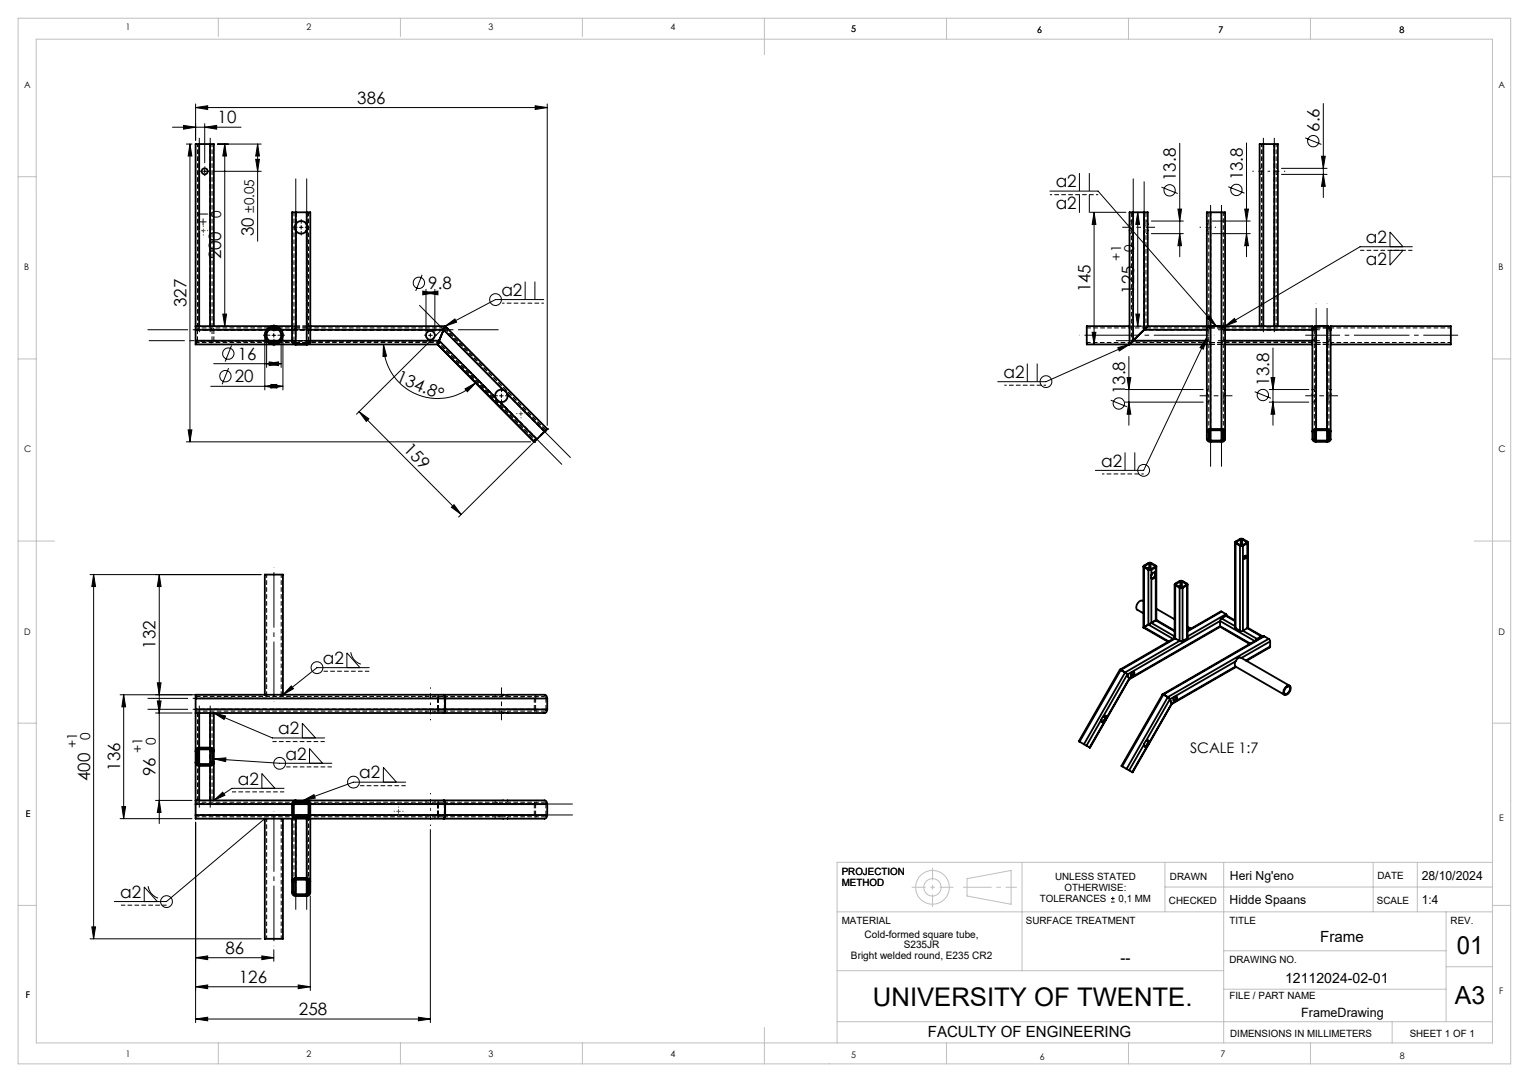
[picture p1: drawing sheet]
<svg xmlns="http://www.w3.org/2000/svg" width="420mm" height="297mm" viewBox="0 0 420 297" stroke-linecap="round" stroke-linejoin="round" font-family="sans-serif">
<g fill="none" stroke="#000" stroke-width=".27" stroke-dasharray="1.3 .6" stroke-linecap="butt">
<path d="M81.2 58.3v3.2M84.2 58.3v3.2M310.8 58.3v3.2M314.8 58.3v3.2M332 58.3v3.2M346 47.8h.5M346.5 46.2h-.5M350.5 47.8h.5M351 46.2h-.5M310.3 64.1h.5M310.8 60.7h-.5M314.8 64.1h.5"/>
<path d="M315.3 60.7h-.5M331.5 64.1h.5M332 60.7h-.5M85.2 93.5h-5M85.2 90.5h-5M120.6 93.5l1.3-3M121.9 90.5l-1.3 3M311.3 93.5h20.2M315.3 89.5h-5M331.5 93.2h.5M332 90.8h-.5M336 93.2h.5"/>
<path d="M336.5 90.8h-.5M360.5 93.2h.5M361 90.5v16.5M361 90.8h-.5M361.5 94v24.1M364.5 94v24.1M365 90.5v16.5M365 93.2h.5M365.5 90.8h-.5M331.5 110.4h.5M332 107v-16.5M332 106.9h-.5"/>
<path d="M332.5 118.1v-24.1M335.5 118.1v-24.1M336 107v-16.5M336 110.4h.5M336.5 106.9h-.5M360.5 110.4h.5M361 106.9h-.5M365 110.4h.5M365.5 106.9h-.5M117 190.7v.5M117 195.2v.5M119.5 191.2v-.5"/>
<path d="M119.5 195.7v-.5M120.4 191.7l.2-.5M120.4 194.7l.2 .5M120.6 195.2l-.2-.5M120.6 191.2l-.2 .5M121.9 191.2l.2 .5M121.9 195.2l.2-.5M122.1 194.7l-.2 .5M122.1 191.7l-.2-.5M122.1 191.7h27.9M122.1 194.7h27.9M136 190.7v.5"/>
<path d="M136 195.2v.5M139.5 191.2v-.5M139.5 195.7v-.5M54.7 210.2v-.5M54.7 205.7v-.5M55.4 205.2v.5M55.4 209.7v.5M57.1 205.7v-.5M57.1 210.2v-.5M57.7 210.2v-.5M57.7 205.7v-.5M117 219.7v.5"/>
<path d="M136 219.7v.5M80.7 223.7h-.5M80.7 220.7h-.5M81 224.1v.6M84.5 224.7v-.6M85.2 223.7h-.5M85.2 220.7h-.5M117 224.2v.5M119.5 220.2v-.5M119.5 224.7v-.5M120.4 223.7l.2 .5M120.4 220.7l.2-.5"/>
<path d="M120.6 220.2l-.2 .5M120.6 224.2l-.2-.5M121.9 224.2l.2-.5M121.9 220.2l.2 .5M122.1 220.7l-.2-.5M122.1 223.7l-.2 .5M136 224.2v.5M139.5 220.2v-.5M139.5 224.7v-.5M150 220.7h-27.9M150 223.7h-27.9M81 241v.5"/>
<path d="M81 245.4v.5M84.5 241.5v-.5M84.5 245.9v-.5"/>
</g>
<g fill="none" stroke="#000" stroke-width=".27" stroke-dasharray="1.3 .6" stroke-dashoffset=".6" stroke-linecap="butt">
<path d="M81.2 63.2v26.8M84.2 63.2v26.8M314.8 63.2v26.8M120.4 94h-36.2M149.4 83.2h-11.5M314.3 90.5h17.2M361.5 94.5v26.8M364.5 94.5v26.8M287.3 105.7h-11.4M332 107v1.2M332 110.3v-1.2M336 108.2v-1.2"/>
<path d="M336 109.1v1.2M361 107v1.2M361 110.3v-1.2M365 108.2v-1.2M365 109.1v1.2M314.2 130.1h-11.5M332.5 121.3v-26.8M335.5 121.3v-26.8M53.7 194.7h66.7M53.7 191.7h66.7M120.2 191.7l.1-.7 .3-.3M120.2 194.7l.1 .7 .3 .3"/>
<path d="M120.4 191.7h26.7M120.4 194.7h26.7M120.6 195.7l-.3-.4-.1-.6M120.6 190.7l-.3 .4-.1 .6M136.1 191.2h1.2M137.3 195.2h-1.2M138.2 195.2h1.2M139.4 191.2h-1.2M120.6 219.7l-.3 .3-.1 .7M120.2 223.7l.1 .6 .3 .4M120.2 220.7l.1-.7 .3-.3M120.4 220.7h-66.7"/>
<path d="M120.4 223.7h-66.7M120.6 224.7l-.3-.4-.1-.6M136.1 220.2h1.2M137.3 224.2h-1.2M138.2 224.2h1.2M139.4 220.2h-1.2M147.1 223.7h-26.7M147.1 220.7h-26.7M80.7 241.9v-17.2M84.7 241.9v-17.2"/>
</g>
<path d="M310.8 61.5v1.7M314.8 63.2v-1.7M332 61.5v1.7" fill="none" stroke="#000" stroke-width=".27" stroke-dasharray="1.3 .6" stroke-dashoffset=".9" stroke-linecap="butt"/>
<g fill="none" stroke="#000" stroke-width=".27" stroke-dasharray="1.3 .6" stroke-dashoffset=".7" stroke-linecap="butt">
<path d="M301.7 53.4h-13.3M314.3 58.3v32.2M120.4 94l26.7 26.9M310.8 94h20.7M147.1 120.9l-26.7-26.9M53.7 191.7h66.5M53.7 194.7h66.5M120.2 191.7h26.6M120.2 194.7h26.6M146.8 194.7a.89 .89 0 0 0 .7 1M147.5 190.7a.89 .89 0 0 0-.7 1M120.2 220.7h-66.5"/>
<path d="M120.2 223.7h-66.5M146.8 223.7h-26.6M146.8 220.7h-26.6M146.8 220.7a.89 .89 0 0 1 .7-1M147.5 224.7a.89 .89 0 0 1-.7-1"/>
</g>
<g fill="none" stroke="#000" stroke-width=".27" stroke-dasharray="1.3 .6" stroke-dashoffset=".5" stroke-linecap="butt">
<path d="M81.2 63.2v30.8M84.2 63.2v30.8M310.8 63.2v30.8M53.7 93.5h66.9M81.2 89.5h-1M85.2 89.5h-1M120.2 94.5l.4-1M120.6 93.5l-.4 1M120.6 93.5h-66.9M121.9 90.5l.4-1M121.9 90.5l16.3 16.5M122.3 89.5l-.4 1"/>
<path d="M138.2 107l-16.3-16.5M146.8 121.3l.7-.7M81.2 245.9v-21.2M84.2 245.9v-21.2"/>
</g>
<path d="M80.7 58.3v35.2M84.7 58.3v35.2M311.3 58.3v35.2M81.2 94h-27.5M81.2 90h-27.5M298.5 94h12.3M81.2 220.2h-27.5M81.2 224.2h-27.5" fill="none" stroke="#000" stroke-width=".27" stroke-dasharray="1.3 .6" stroke-dashoffset=".2" stroke-linecap="butt"/>
<g fill="none" stroke="#000" stroke-width=".27" stroke-dasharray="1.3 .6" stroke-dashoffset="-.1" stroke-linecap="butt">
<path d="M81.2 63.2v26.3M84.2 63.2v26.3M332 63.2v26.3M53.7 90.5h68.2M121.9 90.5h-68.2M122.1 90l27.9 28.1M314.8 90h16.7M361.5 90v28.1M364.5 90v28.1M150 118.1l-27.9-28.1M332.5 118.1v-28.1M335.5 118.1v-28.1"/>
<path d="M53.7 191.2h68.2M53.7 195.2h68.2M121.9 220.2h-37.7M121.9 224.2h-37.7M81.2 241.4v-16.7M84.2 241.4v-16.7"/>
</g>
<g fill="none" stroke="#000" stroke-width=".27" stroke-dasharray="1.3 .6" stroke-dashoffset=".3" stroke-linecap="butt">
<path d="M81.2 58.3v31.2M84.2 58.3v31.2M332.5 58.3v31.2M335.5 58.3v31.2M336 58.3v31.2M73.9 93.5h-.7M73.9 90.5h-.7M77.2 93.5h-.6M77.2 90.5h-.6M123 90.3l27.3 27.5M365.5 94h33M398.5 90h-33"/>
<path d="M332 118.5v-10.3M336 118.5v-10.3M361 108.2v10.3M365 108.2v10.3M73.2 157.7v33M77.2 190.7v-33M139.4 191.2h10.2M139.4 195.2h10.2M147.1 194.7l.4 .5M147.5 191.2l-.4 .5M149.6 195.2l.4-.5M150 191.7l-.4-.5"/>
<path d="M73.2 224.7v33M147.1 220.7l.4-.5M147.5 224.2l-.4-.5M149.6 220.2l.4 .5M149.6 220.2h-10.2M149.6 224.2h-10.2M150 223.7l-.4 .5M77.2 257.7v-33"/>
</g>
<g fill="none" stroke="#000" stroke-width=".27" stroke-dasharray="1.3 .6" stroke-dashoffset=".4" stroke-linecap="butt">
<path d="M54.2 39.5v50M54.7 39.5v50M57.7 39.5v50M58.2 39.5v50M346.5 39.5v50M347 39.5v50M350 39.5v50M350.5 39.5v50M54.2 93.5l.2 .4 .3 .1M54.7 90l-.3 .2-.2 .3M57.7 94l.4-.1 .1-.4M58.2 90.5l-.1-.3-.4-.2"/>
<path d="M80.7 90.5l.2-.3 .3-.2M80.7 93.5l.2 .3 .3 .2M81.2 94l-.3-.2-.2-.3M81.2 90l-.3 .2-.2 .3M84.2 90l.4 .1 .1 .4M84.2 94l.4-.1 .1-.4M84.7 93.5l-.1 .4-.4 .1M84.7 90.5l-.1-.3-.4-.2M332 90.5l.2-.3 .3-.2M332 93.5l.2 .4 .3 .1M332.5 94l-.3-.1-.2-.4M332.5 90l-.3 .2-.2 .3"/>
<path d="M335.5 90l.4 .2 .1 .3M335.5 94l.4-.1 .1-.4M336 93.5l-.1 .4-.4 .1M336 90.5l-.1-.3-.4-.2M361 93.5l.2 .4 .3 .1M361 90.5l.2-.3 .3-.2M361.5 90l-.3 .2-.2 .3M361.5 94l-.3-.1-.2-.4M364.5 94l.4-.1 .1-.4M364.5 90l.4 .2 .1 .3M365 90.5l-.1-.3-.4-.2M365 93.5l-.1 .4-.4 .1"/>
</g>
<g fill="none" stroke="#000" stroke-width=".27" stroke-dasharray="1.3 .6" stroke-dashoffset=".8" stroke-linecap="butt">
<path d="M53.7 93.5a1 1 0 0 0 1 1M54.7 89.5a1 1 0 0 0-1 1M57.7 94.5a1 1 0 0 0 1-1M58.7 90.5a1 1 0 0 0-1-1M80.2 90.5a1 1 0 0 1 1-1M81.2 89.5a1 1 0 0 0-1 1M84.2 89.5a1 1 0 0 1 1 1M85.2 90.5a1 1 0 0 0-1-1M331.5 93.5a1 1 0 0 0 1 1M332.5 94.5a1 1 0 0 1-1-1M335.5 94.5a1 1 0 0 0 1-1M336.5 93.5a1 1 0 0 1-1 1"/>
<path d="M360.5 93.5a1 1 0 0 0 1 1M361.5 94.5a1 1 0 0 1-1-1M364.5 94.5a1 1 0 0 0 1-1M365.5 93.5a1 1 0 0 1-1 1M147.5 120.6l1-1.1M53.7 191.7h68.4M53.7 194.7h68.4M122.1 220.7h-68.4M122.1 223.7h-68.4"/>
</g>
<g fill="none" stroke="#000" stroke-width=".27" stroke-dasharray="1.3 .6" stroke-dashoffset=".1" stroke-linecap="butt">
<path d="M388 68.7h-14.4M54.2 90.5v3M58.2 93.5v-3M58.7 93.5v-3M81.2 90h3M81.2 89.5h3M81.2 94h3M84.2 94h-3M84.2 89.5h-3M84.2 90h-3M120.6 93.5l15.5 15.6M314.8 90h-16.3"/>
<path d="M332.5 90h3M332.5 94.5h3M332.5 94h3M335.5 94h-3M335.5 94.5h-3M335.5 90h-3M336.5 90h24M336.5 90.5h24M336.5 94h24M336.5 93.5h24M361.5 94.5h3M361.5 94h3"/>
<path d="M361.5 90h3M364.5 90h-3M364.5 94h-3M364.5 94.5h-3M136.1 109.1l-15.5-15.6M137.3 110.3l10.2 10.3M139.4 108.2l10.2 10.3M149.6 118.5l-10.2-10.3M147.5 120.6l-10.2-10.3M101.4 184.3h-12.5M120.2 194.7v-3M120.2 191.7v3"/>
<path d="M120.4 194.7v-3M120.4 191.7v3M121.9 191.2h16.3M121.9 195.2h16.3M122.1 191.7v3M122.1 194.7v-3M146.8 191.7v3M147.1 191.7v3M150 194.7v-3M54.2 219.7v-10.5M54.2 206.2v-10.5M54.7 219.7v-24"/>
<path d="M57.7 219.7v-24M58.2 219.7v-10.5M58.2 206.2v-10.5M78.1 217.4h-14.4M89.2 203.6h-14.3M91.2 210.5h-12.6M111.4 215.7h-12.5M120.2 220.7v3M120.2 223.7v-3M120.4 220.7v3M120.4 223.7v-3M122.1 223.7v-3"/>
<path d="M122.1 220.7v3M138.2 220.2h-16.3M138.2 224.2h-16.3M146.8 223.7v-3M147.1 223.7v-3M150 220.7v3M45.8 248.5h-12.6"/>
</g>
<g fill="none" stroke="#000" stroke-width=".5">
<path d="M54.7 39.5h-1v50M54.7 39.5h3M54.7 39.5v50M57.7 39.5h1v50M57.7 39.5v50M347 39.5h-1v50M347 39.5v50M347 39.5h3M350 39.5h1v50M350 39.5v50M81.2 58.3v36.2a1.02 1.02 0 0 1-1-1M81.2 58.3h-1v35.2"/>
<path d="M81.2 58.3h3M84.2 58.3v36.2a1.02 1.02 0 0 0 1-1M84.2 58.3h1v35.2M311.3 58.3h-1v36.2l1-1M311.3 58.3v35.2M311.3 58.3h3M314.3 58.3h1v31.2M314.3 58.3v32.2M332.5 58.3h-1v31.2M332.5 58.3h3M332.5 58.3v59.5M335.5 58.3h1v31.2"/>
<path d="M335.5 58.3v59.5M53.7 93.5v1h66.5M53.7 89.5v1M53.7 89.5h26.5M53.7 93.5h19.5M53.7 90.5h19.5M53.7 90.5v3M73.9 93.5h2.7M73.9 90.5h2.7M77.2 93.5h3M77.2 90.5h3M85.2 89.5h37.1"/>
<path d="M85.2 93.5h35.4M85.2 90.5h36.6M120.2 94.5l26.6 26.8M120.6 93.5l-.4 1M120.6 93.5l15.5 15.6M121.8 90.5l16.4 16.5M121.8 90.5l-1.2 3M122.3 89.5h.1M122.3 89.5l-.5 1M122.3 89.5l.7 .8M122.3 89.5l28 28.3M310.3 89.5h-11.8v5h33"/>
<path d="M311.3 93.5h20.2M314.3 90.5l-3 3M314.3 90.5h17.2M315.3 89.5l-1 1M315.3 89.5h16.2M331.5 89.5v1M331.5 89.5h1M331.5 90.5v30.1a.96 .96 0 0 0 1 .7h3a.88 .88 0 0 0 1-.7v-30.1M332.5 89.5a1.02 1.02 0 0 0-1 1M332.5 89.5h3M335.5 89.5h1M335.5 89.5a.96 .96 0 0 1 1 1"/>
<path d="M336.5 89.5v1M336.5 89.5h9.5M336.5 94.5h24M336.5 93.5h24M336.5 90.5h24M346 89.5h1M347 89.5h3M350 89.5h1M351 89.5h9.5v1M360.5 90.5v30.1a.96 .96 0 0 0 1 .7h3a.88 .88 0 0 0 1-.7v-30.1M361.5 89.5a1.02 1.02 0 0 0-1 1M361.5 89.5h3"/>
<path d="M361.5 89.5v28.3M364.5 89.5a.96 .96 0 0 1 1 1M364.5 89.5a1.02 1.02 0 0 1 1 1M364.5 89.5v28.3M365.5 90.5v-1h33v5h-33M136.1 109.1a1.81 1.81 0 0 0 1.2 1.2M137.3 110.3l10.2 10.3M138.2 107a1.62 1.62 0 0 1 1.2 1.2M138.2 107a1.72 1.72 0 0 0-2.1 2.1M139.4 108.2a1.7 1.7 0 0 1-2.1 2.1M139.4 108.2l10.2 10.3M149.6 118.5h.1"/>
<path d="M149.6 118.5l-2.1 2.1M150.3 117.8h.1M150.3 117.8l-.7 .7M332.5 117.8a.96 .96 0 0 0-1 .7M332.5 118.1l-.5 .3v2.2l.5 .3M332.5 118.1v2.8M332.5 117.8h3M332.5 118.1h3M335.5 117.8a.88 .88 0 0 1 1 .7M335.5 118.1l.5 .3v2.2l-.5 .3M335.5 118.1v2.8M361.5 117.8a.96 .96 0 0 0-1 .7"/>
<path d="M361.5 118.1l-.5 .3v2.2l.5 .3M361.5 117.8h3M361.5 118.1h3M361.5 118.1v2.8M364.5 117.8a.88 .88 0 0 1 1 .7M364.5 118.1l.5 .3v2.2l-.5 .3M364.5 118.1v2.8M146.8 121.3h.1M147.5 120.6l-.7 .7M332.5 120.9h3M361.5 120.9h3M314.1 155.5v16.8"/>
<path d="M314.3 155.7l-.2-.2 .1-.2 1.5-.9 1.8 .9 .1 .2-.1 .2M314.3 155.7v16.5M314.3 155.7l1.2 .7M314.4 155.4v.2M314.4 155.6l1.3 .7M315.2 156l.5 .2M315.4 156l.1 .2M315.5 156.4h.8M315.5 156.4v15M315.7 154.7h.4M315.7 156.3h.4M315.7 156.2v.1"/>
<path d="M315.7 154.7l-1.3 .7M315.7 154.7v1.5M316.1 154.7l1.2 .7M316.1 154.7v1.6M316.3 157.9v.8M316.3 156.4v1.5M316.3 158.7v12.3M317.3 157.1h.1M317.3 155.4v.2M317.3 157.9l-.5 .7-.5 .1M317.3 157.1v.8M317.3 155.6l-1.2 .7"/>
<path d="M317.5 157.2a.81 .81 0 0 0-1.2 .7M317.5 157.2v.8M317.5 158l-.4 .6a.51 .51 0 0 1-.8 .1M317.5 155.7l-1.2 .7M317.5 155.7v1.5M317.5 158v12.3M317.6 155.5v14.7M324.2 159.6h.5M324.2 159.6l-1.2 .7M324.2 159.6v1.5M324.7 159.6l1.2 .7M324.7 159.6v1.7"/>
<path d="M339.2 148.9v23.4l.2 .1M339.4 149.1l-.2-.2 .1-.2 1.6-.9 1.8 .9 .1 .2-.2 .2M339.4 149.1l1.2 .7M339.4 149.1v23.3M339.6 148.8v.2M339.6 149l1.2 .7M340.6 149.8h.8M340.6 149.8v23.3M340.8 149.7h.4M340.8 148.1h.4M340.8 148.1l-1.2 .7M340.8 148.1v1.6"/>
<path d="M341.2 148.1l1.2 .7M341.2 148.1v1.6M341.4 149.8v23.3M341.9 152.6h.1a.36 .36 0 0 1 .4 .3 .36 .36 0 0 1-.3 .4 .31 .31 0 0 1-.5-.1 .31 .31 0 0 1 .2-.5zM342.1 152.5v.4l-.4 .4M342.4 148.8v.2M342.4 149l-1.2 .7M342.6 149.1l-1.2 .7M342.6 149.1v23.3M342.8 148.9v23.4l-.2 .1M314.1 165a1.45 1.45 0 0 0-2 1.5l.2 .9 1.8 .9M314.1 172.3l6.8 3.9"/>
<path d="M314.3 172.2l-.2 .1M314.3 172.2l6.7 3.9M315.5 171.4l-1.2 .8M315.5 171.4l6.8 4M316.3 171l-.8 .4M316.3 171l6.4 3.7M317.5 170.3l5.2 3M317.5 170.3l-1.2 .7M317.6 170.2l-.1 .1M317.6 170.2l5.1 2.9M317.6 167.1l5.1 2.9M322.7 174.9l-.2 .4"/>
<path d="M322.7 160.4v14.6l.1 .3M322.7 175.1l-15.1 8.7M322.8 160.7l-.1-.4 1.5-.9 .6 .1 1.3 .7 .1 .2-.1 .3M322.8 160.7l1.2 .7M322.8 160.7v14.6M322.8 175.3l1.2 .6M322.8 175.3l-14.9 8.6M323 160.3v.2M323 160.5l1.2 .8h.5M323.8 161l.4 .1M324 161.4h.8M324 175.9h.8"/>
<path d="M324 161l.1 .1M324 161h.1M324 161.4v14.5M324 175.9l-14.9 8.7M324.2 161.1l.1 .2M324.8 161.4v14.5M325.9 160.3v.2M325.9 160.5l-1.2 .8M326.1 160.7l-1.3 .7M326.1 160.7v14.6M326.1 175.3l-1.3 .6M326.2 160.4v14.7l-.1 .2"/>
<path d="M326.2 172l.9 .6M326.7 172.8l-.5 .3M327.1 172.6l-.9 .3M335.1 171.9l.1 .2 8.1 4.7M335.1 170.5v1.4M335.1 170.5l9.6 5.5M335.1 171.9l8.4 4.8M335.1 170.5l-25.5 14.7M335.1 171.9l-24.9 14.4M335.2 172l-25 14.5M335.6 169.8l-.5 .7M335.6 167.9l-.3-.1-9.1 5.3"/>
<path d="M335.6 167.9l1.2 .7M335.6 169.8l3.6 2.1M335.6 167.9l-9.4 5.4M336.8 169h.2l2.2 1.3M336.8 168.6l.3 .5M336.8 169l-1.2 .8M336.8 169l2.4 1.5M336.8 168.6l-10.6 6.1M339.4 172.4l1.2 .7M340.6 173.1h.8M341.4 173.1l3.9 2.3M342.6 172.4l-1.2 .7"/>
<path d="M342.6 172.4l3.9 2.3M342.8 172.3l3.9 2.3M345.3 175.4l-.4 .5M345.3 175.6l-.2 .1M345.3 175.6h.1M346.5 174.7h.3M346.5 174.7l-1.2 .7M346.5 174.9l-1.2 .7M346.5 174.9h.1M346.6 174.9h-.1M347.3 174.7l-.3-.1-27.7 16M347.3 174.7l-27.7 15.9"/>
<path d="M347.3 174.7l1.2 .7M348.5 175.4l.4 .7M348.5 175.4l-27.7 15.9M348.9 177.4l-.1 .3-6.4 3.7M348.9 176.1v1.3M348.9 176.1l-7.9 4.5M348.9 177.4l-6.7 3.9M53.7 191.7v-1h95.9a.94 .94 0 0 1 .7 1M53.7 194.7v1M53.7 195.7h1M53.7 191.7v3M53.7 195.7v24"/>
<path d="M53.7 191.7h96.6M53.7 194.7h96.6M54.7 195.7v9.5M54.7 195.7h3M57.7 195.7h1M57.7 195.7v9.5M58.7 195.7v24M72.7 190.7v-33h5v33M121.8 190.7l.3 .2 .2 .8-.2-.7zM122.3 191.7v3.2l-.2 .6-.3 .2M150.3 194.7a.87 .87 0 0 1-.7 1h-90.9M150.3 191.7v3"/>
<path d="M302.5 197.5v.2a.47 .47 0 0 0 .3 .5 .47 .47 0 0 0 .6-.2M302.5 197.5l-4.1 7.2M303 196.7l-.5 .8M303 196.7l.2-.1a.47 .47 0 0 1 .6-.1 .47 .47 0 0 1 .1 .7M303.4 198l-4.1 7.2M303.6 196.5l.1 .6-.2 .5-.5 .5h-.4M303.7 196.9l-.6 1.1M303.9 197.2l-.5 .8M307.9 183.9h-.3l-11.3 19.6 .2 .1M307.9 183.9l-11.4 19.7M307.9 183.9l1.2 .7M309.1 184.6l.5 .6"/>
<path d="M309.1 184.6l-11.4 19.7M309.6 185.2l-6.6 11.5M309.6 185.2l.6 1.1M310.2 186.3v.2M310.2 186.5l-10.9 18.7M310.2 186.3l-6.3 10.9M310.9 184.6a.43 .43 0 0 1 .7-.1 .43 .43 0 0 1-.1 .7 .49 .49 0 0 1-.5 .5 .49 .49 0 0 1-.5-.4 .49 .49 0 0 1 .3-.6zM311.3 184.4v.7l-.6 .5M319.3 190.6h.3M319.3 190.6l-11.3 19.7 .3 .1M319.6 190.6l1.2 .7M319.6 190.6l-11.3 19.8"/>
<path d="M320.8 191.3l.5 .6M320.8 191.3l-11.3 19.8M321.3 191.9l.6 1.2M321.3 191.9l-6.6 11.5M321.9 193.1v.1M321.9 193.2l-10.9 18.7M321.9 193.1l-6.3 10.8M322.6 191.4a.45 .45 0 0 1 .7-.1 .45 .45 0 0 1-.2 .7v.2a.45 .45 0 0 1-.8 .1 .45 .45 0 0 1 .2-.7zM323.1 191.2l-.1 .6-.6 .5M339.4 181.5l-18.1 10.4M339.4 182.9l-17.5 10.2M339.5 183.1l-17.6 10.1"/>
<path d="M353.2 188.5a.77 .77 0 0 1 1.2-.2 .77 .77 0 0 1 .1 1.1l-.6 .9a.79 .79 0 0 1-1.1 .4 .79 .79 0 0 1-.2-1.2zM353.3 188.7l.1-.1a.61 .61 0 0 1 .9 .1 .61 .61 0 0 1-.1 .8l-.6 .9a.57 .57 0 0 1-.8-.1 .57 .57 0 0 1 0-.8zM354.3 188.2l-13.4-7.7a1.66 1.66 0 0 0-1.4 2.5l13.3 7.7M53.7 209.2a.96 .96 0 0 0 1 1M53.7 219.7h1M53.7 219.7v1M54.7 205.2a1.02 1.02 0 0 0-1 1M54.7 205.7l-.5 .4v3.2l.5 .4M54.7 205.7v4M54.7 210.2v9.5M54.7 219.7h3M54.7 205.2h3"/>
<path d="M54.7 210.2h3M54.7 209.7h3M54.7 205.7h3M57.7 205.7l.5 .5v3l-.1 .4-.4 .1M57.7 205.2a1.09 1.09 0 0 1 1 1M57.7 219.7h1M57.7 205.7v4M57.7 210.2v9.5M58.7 209.2a1.02 1.02 0 0 1-1 1M58.7 219.7h90.9a.94 .94 0 0 1 .7 1M81.2 219.7a1.02 1.02 0 0 0-1 1M84.2 219.7a1.02 1.02 0 0 1 1 1"/>
<path d="M121.8 219.7l.3 .2 .2 .6v3.2M296.5 203.6l1.2 .7M297.7 204.3l.7 .4M298.4 204.7l.9 .5M308.3 210.4l1.2 .7M309.5 211.1l.7 .4M310.2 211.5l.8 .4M314.3 204.3a.49 .49 0 0 0 .2 .7 .49 .49 0 0 0 .6-.2M314.3 204.3l-4.1 7.2M314.7 203.4l-.4 .9M314.7 203.4a.51 .51 0 0 1 .7-.1 .51 .51 0 0 1 .2 .6M315.1 204.8l-4.1 7.1"/>
<path d="M315.3 203.2a1.27 1.27 0 0 1-.9 1.7M315.5 203.7l-.7 1.1M315.6 203.9l-.5 .9M53.7 223.7v1h26.5M53.7 220.7v3M53.7 220.7h26.5M53.7 223.7h26.5M72.7 224.7v33h5v-33M80.2 224.7v20.3a.97 .97 0 0 0 1 1h3a.96 .96 0 0 0 1-1v-20.3M80.2 224.7h1M80.2 223.7a.97 .97 0 0 0 1 1M80.2 220.7v3"/>
<path d="M80.7 223.7l.4 .5h3.2l.4-.5M80.7 220.7l.2-.3 .3-.2h3l.4 .2 .1 .3M80.7 220.7v3M80.7 220.7h4M80.7 223.7h4M81.2 224.7v16.3M81.2 224.7h3M84.2 224.7h1M84.2 224.7v16.3M84.7 220.7v3M85.2 223.7a.96 .96 0 0 1-1 1M85.2 220.7v3"/>
<path d="M85.2 220.7h65.1M85.2 223.7h65.1M122.3 223.7l-.2 .8-.3 .2 .3-.2zM150.3 223.7a.87 .87 0 0 1-.7 1h-64.4M150.3 220.7v3M81.2 241a.97 .97 0 0 0-1 1M81.2 241.5l-.3 .1-.2 .4v3l.2 .3 .3 .2M81.2 241.5v4M81.2 241h3M81.2 245.5h3M81.2 241.5h3M84.2 241a.96 .96 0 0 1 1 1"/>
<path d="M84.2 241.5l.4 .1 .1 .4v3l-.1 .3-.4 .2M84.2 241.5v4"/>
<circle cx="56.2" cy="47" r=".82"/>
<circle cx="82.7" cy="62.4" r="1.72"/>
<circle cx="75.2" cy="92" r="2.01"/>
<circle cx="75.2" cy="92" r="2.51"/>
<circle cx="118.2" cy="92" r="1.23"/>
</g>
<path d="M122.1 90h-37.9" fill="none" stroke="#000" stroke-width=".27" stroke-dasharray="1.3 .6" stroke-dashoffset="-.2" stroke-linecap="butt"/>
<g fill="none" stroke="#000" stroke-width=".27">
<path d="M47.4 34.9h18.8M50.4 34.4l3.3 .5-3.3 .6zM51.2 39.5h1.5M52.2 39.5l.5 3.3h-1zM52.2 39.5v81.8M53.7 29.5l3.3-.5v1.1zM53.7 28.5v10M53.7 29.5h96.6M56.2 34.9l3.3-.5v1.1zM56.2 33.9v10.8M59.7 39.5h12.1M61.7 39.5l.5 3.3h-1z"/>
<path d="M61.7 39.5v50M70.8 39.5l.5 3.3h-1.1zM70.8 39.5v26.7M147 29l3.3 .5-3.3 .6zM150.3 28.5v88.3M324.1 39.3v31.2M342.4 39.2v31.3M358.5 37.8l4.5 1.8M363.5 28.4v25.8M55.7 47h1M56.2 46.5v1M58.6 47h13.2"/>
<path d="M70.2 43.7h1.1l-.5 3.3zM288.4 52.5h13.2l32.5 37M296.5 47.5v5M296.5 53.4v5M299.2 47.5v5M299.2 53.4v5M299.5 58.3h9.8M300.5 58.3l.5 3.3h-1zM300.5 58.3v36.2M312.5 58.3l.5 3.3h-1zM312.5 58.3v31.2M319.1 51.4l4.4 1.7"/>
<path d="M323.6 57.4h1l-.5 3.3zM337.4 51.3l4.4 1.7M341.9 57.4h1l-.5 3.3zM352 47.9h12.5M352 46.2h12.5M363 42.9h1l-.5 3.3zM363.5 47.9l.5 3.2h-1zM82.2 62.4h1M82.7 61.9v1M116 75.4l-1.8 4.5M116.1 79.9l3.4 .5-3.4 .5zM117 79.4v11.6"/>
<path d="M119.5 79.4v11.6M144.3 77.3v4.9M146.9 77.3v4.9M316.3 64.1h8.7M316.3 60.7h8.7M324.1 64.1l.5 3.3h-1zM333 64.1h10.4M333 60.7h10.4M342.4 64.1l.5 3.3h-1zM381.8 67.7v-4l3.6 4M381.8 68.7h3.6l-3.6 4.1zM387.9 67.7h-14.3l-37.1 21.8"/>
<path d="M58.7 99.8h18.5M59.7 89.5h3M61.2 86.2h1l-.5 3.3zM63.6 94.8l-1.8 4.5M72.7 93v14M73.2 99.8l3.3-.5v1.1zM73.2 93v7.9M73.9 99.3l3.3 .5-3.3 .6zM74.7 92h1M75.2 91.5v1M77.2 93v7.9M77.7 93v14"/>
<path d="M105.3 94.5l.9 3.3-1 .1zM105.3 94.5a14.9 14.9 0 0 0 9.2 13.7 14.9 14.9 0 0 0 16.2-3.1M117 80.4l3.3-.5v1zM117 80.4h2.5M117.7 92h1M118.2 91.5v1M121.6 90.2l-23.7 23.5M122.3 89.5l2.7-1.9 .4 .8zM149.4 82.2h-13.3l-13.8 7.3M282.2 99.8v5M284.9 99.8v5M299.5 94.5h9.8"/>
<path d="M300 91.2h1l-.5 3.3zM307.1 95.4l3.2-.9-2.9 1.8zM310.1 97.9v18.8M310.3 94.5l-23 10.3h-13.2M311.5 89.5h2.8M312 86.2h1l-.5 3.3zM331.5 87.4l.8-.7 1.8 2.8zM331.5 92.6l-.9 3.2-1-.4zM331.5 92.6l-17.4 36.5h-13.2M336.5 89.5l2.6-2.1 .5 .9zM349.7 95.5v21.2M51.7 118h1l-.5 3.3z"/>
<path d="M57.9 106h19.8M62.8 101l-1.8 4.5M72.7 106l3.3-.5v1zM74.4 105.5l3.3 .5-3.3 .5zM98.6 113l2.7 2-.7 .7zM98.6 113l28.1 28.2M127.7 106.7l3-1.6-2.3 2.4zM137.2 108.7h1M137.7 108.2v.9M149.6 118.5l-23.6 23.4M305.1 109.9l4.5 1.8M309.1 110.4h21.4"/>
<path d="M309.1 106.9h21.4M309.6 103.6h1l-.5 3.3zM310.1 110.4l.5 3.3h-1zM344.7 107.5l4.4 1.8M348.7 110.4h10.8M348.7 106.9h10.8M349.1 103.6h1.1l-.5 3.3zM349.7 110.4l.5 3.3h-1.1zM51.2 121.3h94.6M124 139.2l.7-.7 2 2.7zM309 124.2v4.9M311.7 124.2v4.9"/>
<path d="M24.7 157.7h47M25.7 157.7l.5 3.3h-1zM25.7 157.7v100M43.7 157.7l.5 3.3h-1zM43.7 157.7v68.4M96.3 179l.9 1.9 .8 .9 1.1 .5M33 190.7h38.7M34 190.7l.5 3.3h-1zM34 190.7v34M42.7 195.7h10M43.2 192.4h1l-.5 3.3zM43.2 187.4h1l-.5 3.3z"/>
<path d="M58.7 195.7l3.2 .8-.3 1zM58.7 195.7l16.1 6.9h14.4M80 188.3l.6 .8-2.9 1.6zM95.3 183.3v-4.1l3.6 4.1M101.4 183.3h-14.3l-9.4 7.4M42.7 219.7h10M43.7 219.7l.5 3.3h-1zM58.7 219.7l2.5-2.3 .6 .9zM58.7 208.3l3.4-.3-.1 1.1zM58.7 208.3l18.1 1.2h14.4M71.9 216.4v-4.1l3.6 4.1M78 216.4h-14.3l-5 3.3"/>
<path d="M83 202.6v-4.1l3.7 4.1M83.3 219.7l3-1.6 .3 1zM85 209.5v-4l3.6 4M105.3 214.7v-4.1l3.6 4.1M111.4 214.7h-14.3l-13.8 5M33 224.7h19.7M33.5 221.4h1l-.5 3.3zM53.7 225.7v55M72.6 224.9l-26.9 22.6h-14.3M118.2 227.7v53M24.7 257.7h47M25.2 254.4h1l-.5 3.3z"/>
<path d="M39.6 247.5v-4.1l3.6 4.1M40.7 243.2l.8 2 1.1 1 .8 .3M85.2 246v25.9M305.2 247.6h1M305.2 246.6h1M305.7 246.1v1M53.7 279.7l3.3-.5v1zM53.7 262.9l3.3-.5v1zM53.7 270.9l3.3-.5v1zM53.7 279.7h64.5M53.7 262.9h21.5M53.7 270.9h31.5"/>
<path d="M71.9 262.4l3.3 .5-3.3 .5zM75.2 260.7v3.2M81.9 270.4l3.3 .5-3.3 .5zM114.9 279.2l3.3 .5-3.3 .5z"/>
<circle cx="360.7" cy="38.7" r="1.55"/>
<circle cx="321.3" cy="52.3" r="1.56"/>
<circle cx="339.6" cy="52.1" r="1.56"/>
<circle cx="115.1" cy="77.6" r="1.55"/>
<circle cx="62.7" cy="97.1" r="1.56"/>
<circle cx="136.1" cy="82.2" r="1.62"/>
<circle cx="61.9" cy="103.2" r="1.55"/>
<circle cx="287.3" cy="104.7" r="1.61"/>
<circle cx="307.3" cy="110.7" r="1.55"/>
<circle cx="346.9" cy="108.4" r="1.55"/>
<circle cx="314.2" cy="129.1" r="1.62"/>
<circle cx="87.1" cy="183.3" r="1.62"/>
<circle cx="76.8" cy="209.5" r="1.62"/>
<circle cx="97.1" cy="214.7" r="1.63"/>
<circle cx="45.7" cy="247.5" r="1.61"/>
</g>
<g fill="none" stroke="#c0c0c0" stroke-width=".27">
<path d="M5 5h410v287h-410zM9.9 10.8h400.1v275.5h-400zM60 5v5M110 5v5M160 5v5M210 5v10M260 5v5.8M310 5v5.8M360 5v5.8M5 48.5h5M410 48.5h5M5 98.5h5"/>
<path d="M410 98.5h5M5 148.5h10M405 148.5h10M5 198.5h5M410 198.5h5M280.7 236.7v29.7M320 236.7v13.6M336.1 236.7v49.6M377.2 236.7v13.6M389.3 236.7v13.6M410 236.7h-180.1v49.6M5 248.5h5"/>
<path d="M229.9 250.3h180.1M265.6 241.2l12.1-2.3v9.3l-12.1-2.2zM320 243.5h90M397.2 250.3v30.2M410 248.5h5M229.9 266.4h106.2M336.1 271.5h61.1M336.1 261h61.1M397.2 265.4h12.8M60 286.3v5.7M110 286.3v5.7M160 286.3v5.7"/>
<path d="M210 282v10M229.9 280.5h180.1M260 286.3v5.7M310 286.3v5.7M360 286.3v5.7M382.4 280.5v5.8"/>
<circle cx="256.1" cy="243.6" r="2.39"/>
<circle cx="256.1" cy="243.6" r="4.6"/>
</g>
<path d="M40.5 90.5h45.2M137 90.5h-45.2M40.5 194.7h45.2M40.5 191.7h45.2" fill="none" stroke="#000" stroke-width=".27" stroke-dasharray="15.2 1.3 1.3 1.3" stroke-dashoffset="4.1" stroke-linecap="butt"/>
<path d="M344 47h4.5M348.5 47h4.5M334 62.4h-4.5M118.2 193.2v4.5M118.2 188.7v4.5M118.2 217.7v4.5M118.2 226.7v-4.5" fill="none" stroke="#000" stroke-width=".27" stroke-dasharray="15.2 1.3 1.3 1.3" stroke-dashoffset="14.9" stroke-linecap="butt"/>
<path d="M334.5 93.5h28M334.5 90.5h28M54.7 221.7v-28M57.7 221.7v-28" fill="none" stroke="#000" stroke-width=".27" stroke-dasharray="15.2 1.3 1.3 1.3" stroke-dashoffset="3.1" stroke-linecap="butt"/>
<path d="M296.5 92h37M75.2 155.7v37M75.2 259.7v-37" fill="none" stroke="#000" stroke-width=".27" stroke-dasharray="15.2 1.3 1.3 1.3" stroke-dashoffset="-1.4" stroke-linecap="butt"/>
<path d="M81.2 249.7v-25.3M84.2 249.7v-25.3" fill="none" stroke="#000" stroke-width=".27" stroke-dasharray="15.2 1.3 1.3 1.3" stroke-dashoffset="4.5" stroke-linecap="butt"/>
<path d="M157.3 220.7h-98.9M157.3 223.7h-98.9" fill="none" stroke="#000" stroke-width=".27" stroke-dasharray="15.2 1.3 1.3 1.3" stroke-dashoffset="5.8" stroke-linecap="butt"/>
<path d="M114.6 194.7h32.5M114.6 191.7h32.5" fill="none" stroke="#000" stroke-width=".27" stroke-dasharray="15.2 1.3 1.3 1.3" stroke-dashoffset=".9" stroke-linecap="butt"/>
<path d="M317.3 62.4h-9M338.5 108.6h-9M367.5 108.6h-9M137.7 188.7v9" fill="none" stroke="#000" stroke-width=".27" stroke-dasharray="15.2 1.3 1.3 1.3" stroke-dashoffset="12.6" stroke-linecap="butt"/>
<path d="M400.5 92h-42" fill="none" stroke="#000" stroke-width=".27" stroke-dasharray="15.2 1.3 1.3 1.3" stroke-dashoffset="5.7" stroke-linecap="butt"/>
<path d="M306.5 93.5h16.8" fill="none" stroke="#000" stroke-width=".27" stroke-dasharray="15.2 1.3 1.3 1.3" stroke-dashoffset="8.8" stroke-linecap="butt"/>
<path d="M317.4 90.5h14.4" fill="none" stroke="#000" stroke-width=".27" stroke-dasharray="15.2 1.3 1.3 1.3" stroke-dashoffset="10" stroke-linecap="butt"/>
<path d="M332.5 56.3v71.8M335.5 56.3v71.8" fill="none" stroke="#000" stroke-width=".27" stroke-dasharray="15.2 1.3 1.3 1.3" stroke-dashoffset=".3" stroke-linecap="butt"/>
<path d="M314.3 49.8v23.4" fill="none" stroke="#000" stroke-width=".27" stroke-dasharray="15.2 1.3 1.3 1.3" stroke-dashoffset="5.5" stroke-linecap="butt"/>
<path d="M311.3 49v25.8" fill="none" stroke="#000" stroke-width=".27" stroke-dasharray="15.2 1.3 1.3 1.3" stroke-dashoffset="4.3" stroke-linecap="butt"/>
<path d="M54.7 37.5v54M57.7 37.5v54M347 37.5v54M350 37.5v54" fill="none" stroke="#000" stroke-width=".27" stroke-dasharray="15.2 1.3 1.3 1.3" stroke-dashoffset="-.3" stroke-linecap="butt"/>
<path d="M361.5 83.2v37M364.5 83.2v37" fill="none" stroke="#000" stroke-width=".27" stroke-dasharray="15.2 1.3 1.3 1.3" stroke-dashoffset="-1.3" stroke-linecap="butt"/>
<path d="M40.9 93.5h61.7" fill="none" stroke="#000" stroke-width=".27" stroke-dasharray="15.2 1.3 1.3 1.3" stroke-dashoffset="5.3" stroke-linecap="butt"/>
<path d="M81.2 49v42.5M84.2 49v42.5" fill="none" stroke="#000" stroke-width=".27" stroke-dasharray="15.2 1.3 1.3 1.3" stroke-dashoffset="5.4" stroke-linecap="butt"/>
<path d="M115.2 83.8l20 20.1M156.7 125.6l-19.9-20.1" fill="none" stroke="#000" stroke-width=".27" stroke-dasharray="15.2 1.3 1.3 1.3" stroke-dashoffset="3" stroke-linecap="butt"/>
<path d="M154.4 127.5l-19.3-19.4" fill="none" stroke="#000" stroke-width=".27" stroke-dasharray="15.2 1.3 1.3 1.3" stroke-dashoffset="3.5" stroke-linecap="butt"/>
<g fill="none" stroke="#000" stroke-width=".27" stroke-dasharray="15.2 1.3 1.3 1.3" stroke-linecap="butt">
<path d="M55.2 47h-.3M56.2 46v-.3M56.2 48v.3M57.2 47h.4M81.7 62.4h-1.2M82.7 61.4v-1.2M82.7 63.4v1.2M83.7 62.4h1.3M74.2 92h-2M75.2 91v-2M75.2 93v2M76.2 92h2"/>
<path d="M117.2 92h-.7M118.2 91v-.7M118.2 93v.7M119.2 92h.8M136.7 108.6h-1.2M137.7 107.6v-1.2M137.7 109.6v1.3M138.7 108.6h1.3"/>
</g>
<path d="M54.9 63.3h-.4M55.9 62.3v-.3M55.9 64.3v.3M56.9 63.3h.3M142.1 113.5h-.3M143.1 112.5v-.3M143.1 114.5v.4M144.1 113.5h.3M108.5 222.7h-.3M109.5 221.7v-.3M109.5 223.7v.3M110.5 222.7h.3" fill="none" stroke="#808000" stroke-width=".27" stroke-dasharray="15.2 1.3 1.3 1.3" stroke-linecap="butt"/>
<path d="M256.2 238.2v10.7" fill="none" stroke="#c0c0c0" stroke-width=".27" stroke-dasharray="15.2 1.3 1.3 1.3" stroke-dashoffset="11.8" stroke-linecap="butt"/>
<path d="M250.4 243.6h11.5" fill="none" stroke="#c0c0c0" stroke-width=".27" stroke-dasharray="15.2 1.3 1.3 1.3" stroke-dashoffset="11.4" stroke-linecap="butt"/>
<path d="M264.5 243.6h14.8" fill="none" stroke="#c0c0c0" stroke-width=".27" stroke-dasharray="15.2 1.3 1.3 1.3" stroke-dashoffset="7.4" stroke-linecap="butt"/>
<path d="M55.4 63.3h.9M55.8 62.8v1M142.6 113.6h1M143.1 113v1M109 222.7h1M109.5 222.2v1" fill="none" stroke="#808000" stroke-width=".27"/>
<g fill="#000">
<path d="M53.7 29.5l3.3-.5v1.1zM147 29l3.3 .5-3.3 .6z"/>
<path d="M56.2 34.9l3.3-.5v1.1zM50.4 34.4l3.3 .5-3.3 .6z"/>
<path d="M324.1 64.1l.5 3.3h-1zM323.6 57.4h1l-.5 3.3zM363.5 47.9l.5 3.2h-1zM363 42.9h1l-.5 3.3zM349.7 110.4l.5 3.3h-1.1zM349.1 103.6h1.1l-.5 3.3zM51.7 118h1l-.5 3.3zM52.2 39.5l.5 3.3h-1z"/>
<path d="M341.9 57.4h1l-.5 3.3zM342.4 64.1l.5 3.3h-1zM309.6 103.6h1l-.5 3.3zM310.1 110.4l.5 3.3h-1zM61.7 39.5l.5 3.3h-1zM61.2 86.2h1l-.5 3.3zM70.8 39.5l.5 3.3h-1.1zM70.2 43.7h1.1l-.5 3.3z"/>
<path d="M105.3 94.5l.9 3.3-1 .1zM127.7 106.7l3-1.6-2.3 2.4z"/>
<path d="M300 91.2h1l-.5 3.3zM300.5 58.3l.5 3.3h-1z"/>
<path d="M307.1 95.4l3.2-.9-2.9 1.8zM336.5 89.5l2.6-2.1 .5 .9zM331.5 87.4l.8-.7 1.8 2.8zM331.5 92.6l-.9 3.2-1-.4zM72.7 106l3.3-.5v1zM74.4 105.5l3.3 .5-3.3 .5zM73.2 99.8l3.3-.5v1.1zM73.9 99.3l3.3 .5-3.3 .6zM117 80.4l3.3-.5v1zM116.1 79.9l3.4 .5-3.4 .5zM122.3 89.5l2.7-1.9 .4 .8zM80 188.3l.6 .8-2.9 1.6zM72.4 224.6a.34 .34 0 0 0-.1 .4 .34 .34 0 0 0 .5 .1 .34 .34 0 0 0 0-.5l-.2 .3 .2-.3zM58.7 195.7l3.2 .8-.3 1zM58.7 219.7l2.5-2.3 .6 .9zM58.7 208.3l3.4-.3-.1 1.1zM83.3 219.7l3-1.6 .3 1z"/>
<path d="M312 86.2h1l-.5 3.3zM312.5 58.3l.5 3.3h-1z"/>
<path d="M98.6 113l2.7 2-.7 .7zM124 139.2l.7-.7 2 2.7z"/>
<path d="M43.7 157.7l.5 3.3h-1zM43.2 187.4h1l-.5 3.3z"/>
<path d="M25.2 254.4h1l-.5 3.3zM25.7 157.7l.5 3.3h-1zM33.5 221.4h1l-.5 3.3zM34 190.7l.5 3.3h-1zM43.7 219.7l.5 3.3h-1zM43.2 192.4h1l-.5 3.3z"/>
<path d="M71.9 262.4l3.3 .5-3.3 .5zM53.7 262.9l3.3-.5v1zM81.9 270.4l3.3 .5-3.3 .5zM53.7 270.9l3.3-.5v1z"/>
<path d="M114.9 279.2l3.3 .5-3.3 .5zM53.7 279.7l3.3-.5v1z"/>
</g>
<text font-size="7.1" x="239.8" y="276.1">UNIVERSITY OF TWENTE.</text>
<g font-size="6.9">
<text x="400.2" y="261.8">01</text>
<text x="399.7" y="275.7">A3</text>
</g>
<g font-size="4.7">
<text x="98.2" y="28.5">386</text>
<text x="59.8" y="33.9">10</text>
<text x="362.5" y="36.2" transform="rotate(-90 362.5 36.2)">6.6</text>
<text x="290" y="51.4">a2</text>
<text x="323" y="49.7" transform="rotate(-90 323 49.7)">13.8</text>
<text x="341.4" y="49.5" transform="rotate(-90 341.4 49.5)">13.8</text>
<text x="290" y="57.4">a2</text>
<text x="69.8" y="64.9" transform="rotate(-90 69.8 64.9)">30</text>
<text x="60.7" y="71.2" transform="rotate(-90 60.7 71.2)">200</text>
<text x="375.2" y="66.7">a2</text>
<text x="375.2" y="72.7">a2</text>
<text x="117.7" y="79.3">9.8</text>
<text x="137.7" y="81.2">a2</text>
<text x="299.5" y="80.3" transform="rotate(-90 299.5 80.3)">145</text>
<text x="311.5" y="80.6" transform="rotate(-90 311.5 80.6)">125</text>
<text x="51.2" y="84.3" transform="rotate(-90 51.2 84.3)">327</text>
<text x="65.3" y="98.8">16</text>
<text x="64.5" y="105">20</text>
<text x="108.6" y="104.7" transform="rotate(23 108.6 104.7)">134.8°</text>
<text x="275.7" y="103.7">a2</text>
<text x="348.6" y="105.8" transform="rotate(-90 348.6 105.8)">13.8</text>
<text x="309.1" y="108.2" transform="rotate(-90 309.1 108.2)">13.8</text>
<text x="110.7" y="123.6" transform="rotate(45 110.7 123.6)">159</text>
<text x="302.5" y="128.1">a2</text>
<text x="42.7" y="178.1" transform="rotate(-90 42.7 178.1)">132</text>
<text x="88.7" y="182.2">a2</text>
<text x="76.4" y="201.5">a2</text>
<text x="78.4" y="208.5">a2</text>
<text x="24.7" y="214.4" transform="rotate(-90 24.7 214.4)">400</text>
<text x="33" y="211.6" transform="rotate(-90 33 211.6)">136</text>
<text x="42.7" y="213.1" transform="rotate(-90 42.7 213.1)">96</text>
<text x="65.3" y="215.4">a2</text>
<text x="98.7" y="213.7">a2</text>
<text x="33" y="246.5">a2</text>
<text x="61.9" y="261.9">86</text>
<text x="65.6" y="269.8">126</text>
<text x="82.1" y="278.7">258</text>
</g>
<g font-size="4.2">
<text x="362.7" y="258.5">Frame</text>
<text x="307.8" y="264.2">--</text>
<text x="254.9" y="284.6">FACULTY OF ENGINEERING</text>
</g>
<text font-size="4" x="326.9" y="206.6">SCALE 1:7</text>
<text font-size="3.9" x="353" y="269.8">12112024-02-01</text>
<g font-size="3.7">
<text x="60.8" y="59.9" transform="rotate(-90 60.8 59.9)">0</text>
<text x="69.8" y="58.4" transform="rotate(-90 69.8 58.4)">±0.05</text>
<text x="57.2" y="62.2" transform="rotate(-90 57.2 62.2)">+1</text>
<text x="308" y="71.5" transform="rotate(-90 308 71.5)">+1</text>
<text x="311.6" y="69.3" transform="rotate(-90 311.6 69.3)">0</text>
<text x="24.8" y="203.1" transform="rotate(-90 24.8 203.1)">0</text>
<text x="21.2" y="205.3" transform="rotate(-90 21.2 205.3)">+1</text>
<text x="39.2" y="206.6" transform="rotate(-90 39.2 206.6)">+1</text>
<text x="42.8" y="204.4" transform="rotate(-90 42.8 204.4)">0</text>
</g>
<text font-size="3.5" x="357.4" y="279.1">FrameDrawing</text>
<g font-size="3.4">
<text x="337.8" y="241.7">Heri Ng'eno</text>
<text x="390.5" y="241.6">28/10/2024</text>
<text x="337.8" y="248.3">Hidde Spaans</text>
<text x="390.6" y="248.2">1:4</text>
</g>
<g font-size="2.8">
<text x="237.5" y="257.4">Cold-formed square tube,</text>
<text x="233.8" y="263.1">Bright welded round, E235 CR2</text>
<text x="248.2" y="260.2">S235JR</text>
</g>
<g font-size="2.7">
<text x="231.2" y="240.1">PROJECTION</text>
<text x="231.2" y="243.1">METHOD</text>
<text x="289.8" y="241.5">UNLESS STATED</text>
<text x="292.4" y="244.5">OTHERWISE:</text>
<text x="321.4" y="241.5">DRAWN</text>
<text x="378.4" y="241.3">DATE</text>
<text x="285.6" y="247.5">TOLERANCES</text>
<text x="307.3" y="247.5">0,1 MM</text>
<text x="321.1" y="248.1">CHECKED</text>
<text x="378.2" y="248">SCALE</text>
<text x="231.2" y="253.5">MATERIAL</text>
<text x="281.8" y="253.5">SURFACE TREATMENT</text>
<text x="337.7" y="253.5">TITLE</text>
<text x="398.5" y="253.5">REV.</text>
<text x="337.7" y="264.2">DRAWING NO.</text>
<text x="337.7" y="274.2">FILE / PART NAME</text>
<text x="337.9" y="284.6">DIMENSIONS IN MILLIMETERS</text>
<text x="387.3" y="284.6">SHEET 1 OF 1</text>
</g>
<g font-size="2.5">
<text x="34.6" y="8.2">1</text>
<text x="84.2" y="8.2">2</text>
<text x="134.2" y="8.2">3</text>
<text x="184.2" y="8.2">4</text>
<text x="233.8" y="8.8">5</text>
<text x="284.9" y="8.9">6</text>
<text x="334.7" y="8.9">7</text>
<text x="384.4" y="8.9">8</text>
<text x="6.7" y="24.2">A</text>
<text x="411.7" y="24.2">A</text>
<text x="6.7" y="74.2">B</text>
<text x="411.7" y="74.2">B</text>
<text x="6.7" y="124.2">C</text>
<text x="411.7" y="124.2">C</text>
<text x="6.7" y="174.2">D</text>
<text x="411.7" y="174.2">D</text>
<text x="7.1" y="224.3">E</text>
<text x="411.8" y="225.4">E</text>
<text x="7.1" y="273.9">F</text>
<text x="411.8" y="272.8">F</text>
<text x="34.6" y="290.2">1</text>
<text x="84.2" y="290.2">2</text>
<text x="134.2" y="290.2">3</text>
<text x="184.2" y="290.2">4</text>
<text x="233.8" y="290.5">5</text>
<text x="285.6" y="291">6</text>
<text x="335.2" y="290.2">7</text>
<text x="384.5" y="290.7">8</text>
</g>
</svg>
